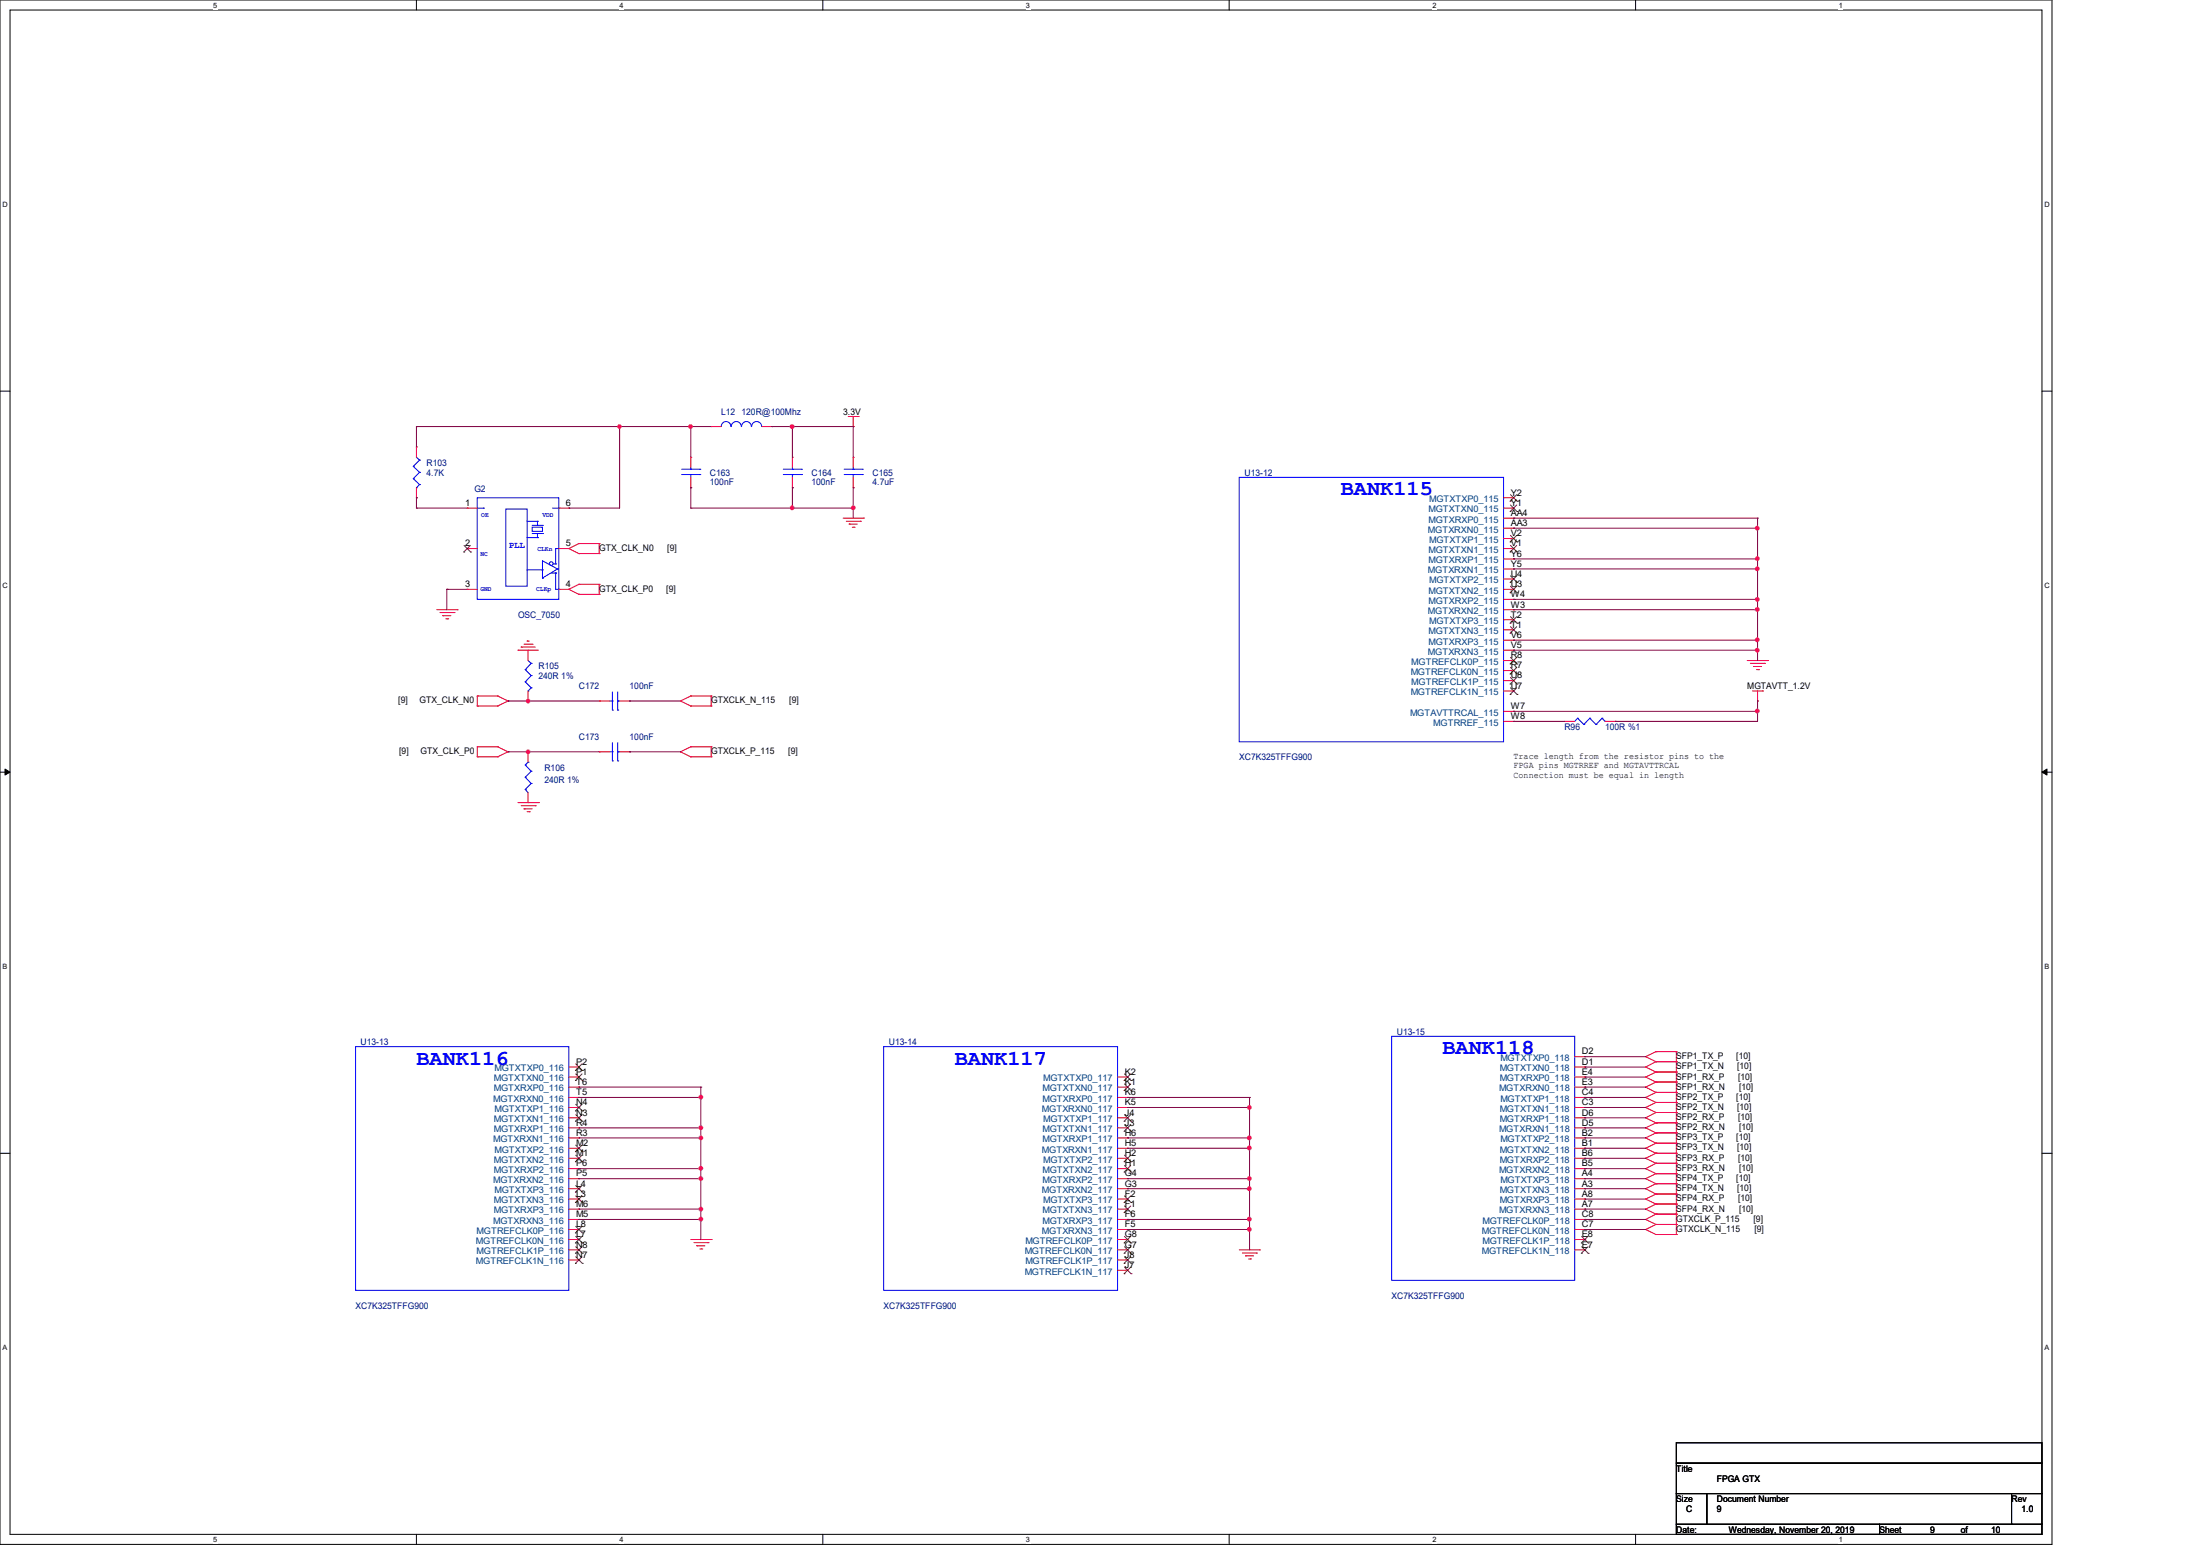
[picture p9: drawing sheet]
<svg xmlns="http://www.w3.org/2000/svg" width="297mm" height="210mm" viewBox="0 0 297 210" stroke-linecap="round" stroke-linejoin="round" font-family="sans-serif">
<path d="M0 0h277v208.4h-277zM1.4 1.4h274.3v205.7h-274.3z" fill="none" stroke="#000" stroke-width=".14"/>
<g fill="#fff">
<path d="M28.8 .1h.5v1.1h-.5z"/>
<path d="M28.8 207.2h.5v1.1h-.5z"/>
</g>
<path d="M56.2 0v1.4M56.2 207.1v1.3" fill="none" stroke="#000" stroke-width=".14"/>
<g fill="#fff">
<path d="M83.7 .1h.5v1.1h-.5z"/>
<path d="M83.7 207.2h.5v1.1h-.5z"/>
</g>
<path d="M111.1 0v1.4M111.1 207.1v1.3" fill="none" stroke="#000" stroke-width=".14"/>
<g fill="#fff">
<path d="M138.5 .1h.6v1.1h-.6z"/>
<path d="M138.5 207.2h.6v1.1h-.6z"/>
</g>
<path d="M165.9 0v1.4M165.9 207.1v1.3" fill="none" stroke="#000" stroke-width=".14"/>
<g fill="#fff">
<path d="M193.4 .1h.5v1.1h-.5z"/>
<path d="M193.4 207.2h.5v1.1h-.5z"/>
</g>
<path d="M220.8 0v1.4M220.8 207.1v1.3" fill="none" stroke="#000" stroke-width=".14"/>
<g fill="#fff">
<path d="M248.2 .1h.6v1.1h-.6z"/>
<path d="M248.2 207.2h.6v1.1h-.6z"/>
<path d="M.3 27.1h.8v1.1h-.8z"/>
<path d="M276 27.1h.7v1.1h-.7z"/>
<path d="M.3 78.5h.8v1.1h-.8z"/>
<path d="M276 78.5h.7v1.1h-.7z"/>
</g>
<path d="M0 52.8h1.4M275.7 52.8h1.3" fill="none" stroke="#000" stroke-width=".14"/>
<g fill="#fff">
<path d="M.3 129.9h.7v1.1h-.7z"/>
<path d="M276 129.9h.6v1.1h-.6z"/>
</g>
<path d="M0 104.2h1.4M275.7 104.2h1.3" fill="none" stroke="#000" stroke-width=".14"/>
<path d="M.7 103.8l.7 .4-.7 .4zM275.7 104.2l.7-.4v.8z" fill="#000" stroke="#000" stroke-width=".14"/>
<g fill="#fff">
<path d="M.3 181.4h.7v1.1h-.7z"/>
<path d="M276 181.4h.6v1.1h-.6z"/>
</g>
<path d="M0 155.7h1.4M275.7 155.7h1.3M226.3 194.7h49.4v2.8h-49.4zM226.3 197.5h49.4v4.1h-49.4zM226.3 201.6h4.1v4.1h-4.1zM226.3 205.7h27.4v1.4h-27.4zM230.4 201.6h41.2v4.1h-41.2zM253.7 205.7h22v1.4h-22zM271.6 201.6h4.1v4.1h-4.1z" fill="none" stroke="#000" stroke-width=".14"/>
<g fill="none" stroke="#f00" stroke-width=".14">
<path d="M96 57.6h.1M96 57.6h1.4M102.9 57.6h1.3M104.2 57.6h.1M114.5 56.2h1.4M115.2 57.6h.1M115.2 56.2v1.4M115.9 56.2h.1M56.2 60.3h.1M56.2 67.2h.1M56.2 60.3v1.4M56.2 65.8v1.4"/>
<path d="M63.1 68.6h.1M63.1 74h.1M63.1 79.5h.1M63.1 68.6h1.3M63.1 74h1.3M63.1 79.5h1.3M75.4 68.6h1.4M75.4 74h1.4M75.4 79.5h1.4M76.8 79.5h.1M76.8 74h.1M76.8 68.6h.1"/>
<path d="M76.8 79.5l1.3 .7M76.8 74l1.3 .7M78.1 78.9h.1M78.1 74.7h.1M78.1 73.4h.1M78.1 78.9l-1.3 .6M78.1 78.9h2.8M78.1 74.7h2.8M78.1 73.4l-1.3 .6M78.1 73.4h2.8M80.9 78.9h.1M80.9 73.4h.1"/>
<path d="M80.9 74.7h.1M80.9 73.4v1.3M80.9 78.9v1.3M93.3 61.7h.1M93.3 65.8h.1M93.3 61.7v1.4M93.3 64.4v1.4M107 61.7h.1M107 65.8h.1M107 61.7v1.4M107 64.4v1.4M113.8 69.9h2.8"/>
<path d="M114.3 70.4h1.9M114.6 70.7h.1M114.6 70.7h1.1M115.1 71.2h.2M115.2 61.7h.1M115.2 65.8h.1M115.2 61.7v1.4M115.2 64.4v1.4M115.3 71.2h.1M116.2 70.4h.1M116.6 69.9h.1M203 69.9h1.3"/>
<path d="M203 68.6h1.3M203 74h1.3M203 79.5h1.3M203 78.1h1.3M203 72.7h1.3M203 75.4h1.3M203 76.8h1.3M203 67.2h1.3M203 71.3h1.3M204.3 78.1h.1M204.3 79.5h.1M204.3 72.7h.1"/>
<path d="M204.3 75.4h.1M204.3 74h.1M204.3 76.8h.1M204.3 67.2h.1M204.3 69.9h.1M204.3 68.6h.1M204.3 71.3h.1M59 82.3h2.7M59.4 82.7h1.9M59.8 83.1h.1M59.8 83.1h1.1M60.2 83.5h.3"/>
<path d="M60.5 83.5h.1M61.3 82.7h.1M61.7 82.3h.1M64.4 95.3h.1M64.4 93.9h.1M64.4 95.3h2.8M64.4 93.9h2.8M64.4 93.9v1.4M67.2 93.9h.1M67.2 95.3h.1M67.2 93.9l1.4 .7M68.6 94.6h.1"/>
<path d="M68.6 94.6l-1.4 .7M69.9 87.8h.1M69.9 87.8h2.8M70.4 87.3h.1M70.4 87.3h1.9M70.7 87h1.1M71.2 86.5h.1M71.2 86.5h.3M71.3 87.8h.1M71.3 94.6h.1M71.3 87.8v1.4M71.3 93.3v1.3"/>
<path d="M71.8 87h.1M78.1 80.2h.1M78.1 80.2h2.8M80.9 80.2h.1M80.9 94.6h.1M80.9 94.6h1.4M83.7 94.6h1.3M85 94.6h.1M91.9 94.6h.1M91.9 94.6l1.4 .7M93.3 95.3h.1M93.3 93.9h.1"/>
<path d="M93.3 95.3h2.7M93.3 93.9l-1.4 .7M93.3 93.9h2.7M96 93.9h.1M96 95.3h.1M96 93.9v1.4M203 89.2h1.3M203 93.3h1.3M203 82.3h1.3M203 87.8h1.3M203 97.4h1.3M203 83.7h1.3"/>
<path d="M203 86.4h1.3M203 85h1.3M203 80.9h1.3M203 90.5h1.3M203 91.9h1.3M203 96h1.3M204.3 83.7h.1M204.3 86.4h.1M204.3 85h.1M204.3 87.8h.1M204.3 80.9h.1M204.3 89.2h.1"/>
<path d="M204.3 82.3h.1M204.3 90.5h.1M204.3 93.3h.1M204.3 91.9h.1M204.3 96h.1M204.3 97.4h.1M211.2 97.4h.1M211.2 97.4h1.4M216.7 97.4h1.4M218.1 97.4h.1M235.9 89.2h2.7M236.3 89.5h1.9"/>
<path d="M236.6 93.3h1.4M236.7 90h.1M236.7 90h1.1M237.2 90.4h.2M237.3 94.6h.1M237.3 93.3v1.3M237.4 90.4h.1M238 93.3h.1M238.2 89.5h.1M238.6 89.2h.1M64.4 102.2h.1M64.4 100.8h.1"/>
<path d="M64.4 102.2h2.8M64.4 100.8h2.8M64.4 100.8v1.4M67.2 100.8h.1M67.2 102.2h.1M67.2 100.8l1.4 .7M68.6 101.5h.1M68.6 101.5l-1.4 .7M69.9 108.3h2.8M70.4 108.8h1.9M70.7 109.2h.1M70.7 109.2h1.1"/>
<path d="M71.2 109.6h.3M71.3 108.3h.1M71.3 101.5h.1M71.3 101.5v1.4M71.3 107v1.3M71.5 109.6h.1M72.3 108.8h.1M72.7 108.3h.1M80.9 101.5h.1M80.9 101.5h1.4M83.7 101.5h1.3M85 101.5h.1"/>
<path d="M91.9 101.5h.1M91.9 101.5l1.4 .7M93.3 102.2h.1M93.3 100.8h.1M93.3 102.2h2.7M93.3 100.8l-1.4 .7M93.3 100.8h2.7M96 100.8h.1M96 102.2h.1M96 100.8v1.4M76.8 159.1h1.3M76.8 153.6h1.3"/>
<path d="M76.8 156.3h1.3M76.8 155h1.3M76.8 157.7h1.3M76.8 148.1h1.3M76.8 150.9h1.3M76.8 149.5h1.3M76.8 152.2h1.3M76.8 145.4h1.3M76.8 144h1.3M76.8 146.7h1.3M78.1 155h.1M78.1 157.7h.1"/>
<path d="M78.1 156.3h.1M78.1 159.1h.1M78.1 149.5h.1M78.1 152.2h.1M78.1 150.9h.1M78.1 153.6h.1M78.1 144h.1M78.1 146.7h.1M78.1 145.4h.1M78.1 148.1h.1M150.9 159.1h1.3M150.9 153.6h1.3"/>
<path d="M150.9 156.3h1.3M150.9 155h1.3M150.9 157.7h1.3M150.9 148.1h1.3M150.9 150.9h1.3M150.9 149.5h1.3M150.9 152.2h1.3M150.9 145.4h1.3M150.9 146.7h1.3M152.2 156.3h.1M152.2 159.1h.1M152.2 157.7h.1"/>
<path d="M152.2 150.9h.1M152.2 153.6h.1M152.2 152.2h.1M152.2 155h.1M152.2 145.4h.1M152.2 148.1h.1M152.2 146.7h.1M152.2 149.5h.1M212.6 159.1h1.4M212.6 153.6h1.4M212.6 156.3h1.4M212.6 155h1.4"/>
<path d="M212.6 157.7h1.4M212.6 148.1h1.4M212.6 150.9h1.4M212.6 149.5h1.4M212.6 152.2h1.4M212.6 142.6h1.4M212.6 145.4h1.4M212.6 144h1.4M212.6 146.7h1.4M214 159.1h.1M214 153.6h.1M214 156.3h.1"/>
<path d="M214 155h.1M214 157.7h.1M214 148.1h.1M214 150.9h.1M214 149.5h.1M214 152.2h.1M214 142.6h.1M214 145.4h.1M214 144h.1M214 146.7h.1M222.2 142.6h.1M222.2 144h.1"/>
<path d="M222.2 145.4h.1M222.2 146.7h.1M222.2 148.1h.1M222.2 149.5h.1M222.2 150.9h.1M222.2 152.2h.1M222.2 153.6h.1M222.2 155h.1M222.2 156.3h.1M222.2 157.7h.1M222.2 159.1h.1M222.2 142.6l1.4 .7"/>
<path d="M222.2 144l1.4 .7M222.2 145.4l1.4 .6M222.2 146.7l1.4 .7M222.2 148.1l1.4 .7M222.2 149.5l1.4 .7M222.2 150.9l1.4 .7M222.2 152.2l1.4 .7M222.2 153.6l1.4 .7M222.2 155l1.4 .7M222.2 156.3l1.4 .7M222.2 157.7l1.4 .7M222.2 159.1l1.4 .7"/>
<path d="M223.6 143.3h.1M223.6 141.9h.1M223.6 144.7h.1M223.6 146h.1M223.6 147.4h.1M223.6 148.8h.1M223.6 150.2h.1M223.6 151.6h.1M223.6 152.9h.1M223.6 154.3h.1M223.6 155.7h.1M223.6 157h.1"/>
<path d="M223.6 158.4h.1M223.6 159.8h.1M223.6 143.3h2.7M223.6 141.9l-1.4 .7M223.6 141.9h2.7M223.6 144.7h2.7M223.6 143.3l-1.4 .7M223.6 146h2.7M223.6 144.7l-1.4 .7M223.6 147.4h2.7M223.6 146l-1.4 .7M223.6 148.8h2.7"/>
<path d="M223.6 147.4l-1.4 .7M223.6 150.2h2.7M223.6 148.8l-1.4 .7M223.6 151.6h2.7M223.6 150.2l-1.4 .7M223.6 152.9h2.7M223.6 151.6l-1.4 .6M223.6 154.3h2.7M223.6 152.9l-1.4 .7M223.6 155.7h2.7M223.6 154.3l-1.4 .7M223.6 157h2.7"/>
<path d="M223.6 155.7l-1.4 .6M223.6 158.4h2.7M223.6 157l-1.4 .7M223.6 159.8h2.7M223.6 158.4l-1.4 .7M223.6 159.8l-1.4 .6M226.3 141.9h.1M226.3 143.3h.1M226.3 144.7h.1M226.3 146h.1M226.3 147.4h.1M226.3 148.8h.1"/>
<path d="M226.3 150.2h.1M226.3 151.6h.1M226.3 152.9h.1M226.3 154.3h.1M226.3 155.7h.1M226.3 157h.1M226.3 158.4h.1M226.3 159.8h.1M226.3 141.9v24.7M76.8 167.3h1.3M76.8 168.7h1.3M76.8 161.8h1.3"/>
<path d="M76.8 160.4h1.3M76.8 163.2h1.3M76.8 164.6h1.3M76.8 165.9h1.3M76.8 170.1h1.3M78.1 160.4h.1M78.1 163.2h.1M78.1 161.8h.1M78.1 164.6h.1M78.1 165.9h.1M78.1 167.3h.1M78.1 170.1h.1"/>
<path d="M78.1 168.7h.1M93.3 167.3h2.7M93.7 167.7h1.9M94.1 168.1h.1M94.1 168.1h1.1M94.5 168.6h.2M94.7 168.6h.1M95.6 167.7h.1M96 167.3h.1M150.9 167.3h1.3M150.9 168.7h1.3M150.9 161.8h1.3"/>
<path d="M150.9 160.4h1.3M150.9 163.2h1.3M150.9 164.6h1.3M150.9 165.9h1.3M150.9 171.4h1.3M150.9 170.1h1.3M152.2 161.8h.1M152.2 164.6h.1M152.2 163.2h.1M152.2 165.9h.1M152.2 167.3h.1M152.2 160.4h.1"/>
<path d="M152.2 168.7h.1M152.2 171.4h.1M152.2 170.1h.1M167.3 168.7h2.8M167.7 169.1h1.9M168.1 169.5h.1M168.1 169.5h1.1M168.6 169.9h.2M168.8 169.9h.1M169.6 169.1h.1M170.1 168.7h.1M212.6 167.3h1.4"/>
<path d="M212.6 168.7h1.4M212.6 161.8h1.4M212.6 160.4h1.4M212.6 163.2h1.4M212.6 164.6h1.4M212.6 165.9h1.4M214 161.8h.1M214 160.4h.1M214 163.2h.1M214 164.6h.1M214 165.9h.1M214 168.7h.1"/>
<path d="M214 167.3h.1M222.2 164.6h.1M222.2 165.9h.1M222.2 160.4h.1M222.2 161.8h.1M222.2 163.2h.1M222.2 164.6l1.4 .7M222.2 165.9l1.4 .7M222.2 160.4l1.4 .8M222.2 161.8l1.4 .7M222.2 163.2l1.4 .7M223.6 165.3h.1"/>
<path d="M223.6 163.9h.1M223.6 166.6h.1M223.6 161.2h.1M223.6 162.5h.1M223.6 165.3h2.7M223.6 163.9l-1.4 .7M223.6 163.9h2.7M223.6 166.6h2.7M223.6 165.3l-1.4 .6M223.6 161.2h2.7M223.6 162.5h2.7M223.6 161.2l-1.4 .6"/>
<path d="M223.6 162.5l-1.4 .7M226.3 163.9h.1M226.3 165.3h.1M226.3 166.6h.1M226.3 161.2h.1M226.3 162.5h.1"/>
</g>
<g fill="none" stroke="#00f" stroke-width=".14">
<path d="M97.4 57.6a.66 .66 0 0 1 .6-.7 .66 .66 0 0 1 .7 .7M98.7 57.6a.68 .68 0 0 1 .7-.7 .68 .68 0 0 1 .7 .7M100.1 57.6a.66 .66 0 0 1 .7-.7 .66 .66 0 0 1 .6 .7M101.5 57.6a.68 .68 0 0 1 .7-.7 .68 .68 0 0 1 .6 .7M55.8 62.9h.1M55.8 64.6h.1M55.8 62.9l.8 .9M55.8 64.6l.8 .8M56.2 65.8h.1M56.2 61.7l.4 .4M56.6 62.1h.1M56.6 63.8h.1"/>
<path d="M56.6 65.4h.1M56.6 62.1l-.8 .8M56.6 63.8l-.8 .8M56.6 65.4l-.4 .4M64.4 67.2h11v13.7h-11zM64.4 68.6h.9M65.3 68.6h.1M68.3 68.7h2.9v10.4h-2.9zM71.2 70.4h1.4M71.2 72.6h1.4M71.2 76.9h2M71.8 71.2h1.4v.5h-1.4z"/>
<path d="M71.8 70.9h1.4M71.8 72h1.4M72.6 70.4h.1M72.6 70.9h.1M72.6 72.6h.1M72.6 70.4v.5M72.6 72v.6M73.2 78h.1M73.2 70.9h.1M73.2 72h.1M73.2 76.9h.1M74.5 77.3h.5"/>
<path d="M74.6 68.6h.8M74.7 76.1h.3M75 76.1h.1M75 74h.1M75 77.3h.1M75 74v2.1M75 77.3v2.2h.4M75 74h.4M75.3 76.8h.1M75.3 76.8l-2.1-1.1v2.3M75.3 76.8l-2.1 1.2M75.4 74h.1"/>
<path d="M75.4 79.5h.1M75.4 68.6h.1M92 64.1h2.5M92 63.3h2.5M93.3 63.3h.1M93.3 64.1h.1M93.3 63.1v.2M93.3 64.1v.3M94.5 64.1h.1M94.5 63.3h.1M105.7 64.1h2.5M105.7 63.3h2.5"/>
<path d="M107 63.3h.1M107 64.1h.1M107 63.1v.2M107 64.1v.3M108.2 64.1h.1M108.2 63.3h.1M114 64.1h2.4M114 63.3h2.4M115.2 63.3h.1M115.2 64.1h.1M115.2 63.1v.2M115.2 64.1v.3"/>
<path d="M116.4 64.1h.1M116.4 63.3h.1M167.3 64.4h35.7v35.7h-35.7zM70.9 90.4h.1M70.9 92h.1M70.9 90.4l.8 .8M70.9 92l.8 .8M71.3 93.3h.1M71.3 89.2l.4 .3M71.7 89.5h.1M71.7 91.2h.1M71.7 92.8h.1"/>
<path d="M71.7 89.5l-.8 .9M71.7 91.2l-.8 .8M71.7 92.8l-.4 .5M82.3 94.6h.4M82.7 95.8h.1M82.7 94.6h.1M82.7 93.4v2.4M83.4 94.6h.1M83.4 95.8h.1M83.4 94.6h.3M83.4 93.4v2.4M213 96.9h.1"/>
<path d="M213 96.9l-.4 .5M213 96.9l.8 .9M213.8 97.8h.1M214.6 96.9h.1M214.6 96.9l-.8 .9M214.6 96.9l.9 .9M215.5 97.8h.1M216.3 96.9h.1M216.3 96.9l-.8 .9M216.3 96.9l.4 .5M216.7 97.4h.1M70.9 106.6h.1"/>
<path d="M70.9 104.9h.1M70.9 103.3h.1M70.9 106.6l.4 .4M70.9 104.9l.8 .8M70.9 103.3l.8 .8M71.3 102.9h.1M71.3 102.9l-.4 .4M71.7 105.7h.1M71.7 104.1h.1M71.7 105.7l-.8 .9M71.7 104.1l-.8 .8M82.3 101.5h.4"/>
<path d="M82.7 102.7h.1M82.7 101.5h.1M82.7 100.2v2.5M83.4 101.5h.1M83.4 102.7h.1M83.4 100.2v2.5M83.4 101.5h.3M187.9 139.9h24.7v32.9h-24.7zM48 141.3h28.8v32.9h-28.8zM119.3 141.3h31.6v32.9h-31.6z"/>
<circle cx="74.4" cy="76.1" r=".25"/>
</g>
<g fill="none" stroke="#804000" stroke-width=".14">
<path d="M62.6 74.5h.1M62.7 73.6l.8 .9M63.5 73.6l-.9 .9M63.5 74.5h.1M203.9 78.6h.1M203.9 73.2h.1M203.9 74.5h.1M203.9 67.6h.1M203.9 69h.1M203.9 77.7l.9 .9M203.9 79.1l.9 .9M203.9 72.3l.9 .9"/>
<path d="M203.9 73.6l.9 .9M203.9 66.8l.9 .8M203.9 68.2l.9 .8M204.8 77.7l-.9 .9M204.8 79.1l-.9 .9M204.8 72.3l-.9 .9M204.8 73.6l-.9 .9M204.8 66.8l-.9 .8M204.8 68.2l-.9 .8M204.8 78.6h.1M204.8 73.2h.1M204.8 74.5h.1"/>
<path d="M204.8 67.6h.1M204.8 69h.1M203.9 84.1h.1M203.9 85.5h.1M203.9 80h.1M203.9 89.6h.1M203.9 91h.1M203.9 93.7h.1M203.9 92.3h.1M203.9 83.2l.9 .9M203.9 84.6l.9 .9M203.9 88.7l.9 .9"/>
<path d="M203.9 90.1l.9 .9M203.9 92.8l.9 .9M203.9 91.4l.9 .9M204.8 92.8l-.9 .9M204.8 83.2l-.9 .9M204.8 84.6l-.9 .9M204.8 88.7l-.9 .9M204.8 90.1l-.9 .9M204.8 91.4l-.9 .9M204.8 84.1h.1M204.8 85.5h.1M204.8 80h.1"/>
<path d="M204.8 89.6h.1M204.8 91h.1M204.8 93.7h.1M204.8 92.3h.1M77.7 155.4h.1M77.7 156.8h.1M77.7 149.9h.1M77.7 151.3h.1M77.7 144.5h.1M77.7 145.8h.1M77.7 154.6l.9 .8M77.7 155.9l.9 .9"/>
<path d="M77.7 149.1l.9 .8M77.7 150.5l.9 .8M77.7 143.6l.9 .9M77.7 144.9l.9 .9M78.6 154.6l-.9 .8M78.6 155.9l-.9 .9M78.6 149.1l-.9 .8M78.6 150.5l-.9 .8M78.6 143.6l-.9 .9M78.6 144.9l-.9 .9M78.6 155.4h.1M78.6 156.8h.1"/>
<path d="M78.6 149.9h.1M78.6 151.3h.1M78.6 144.5h.1M78.6 145.8h.1M151.8 156.8h.1M151.8 158.2h.1M151.8 151.3h.1M151.8 152.7h.1M151.8 145.8h.1M151.8 147.2h.1M151.8 155.9l.9 .9M151.8 157.3l.9 .9"/>
<path d="M151.8 150.5l.9 .8M151.8 151.8l.9 .9M151.8 144.9l.9 .9M151.8 146.3l.9 .9M152.7 155.9l-.9 .9M152.7 157.3l-.9 .9M152.7 150.5l-.9 .8M152.7 151.8l-.9 .9M152.7 144.9l-.9 .9M152.7 146.3l-.9 .9M152.7 156.8h.1M152.7 158.2h.1"/>
<path d="M152.7 151.3h.1M152.7 152.7h.1M152.7 145.8h.1M152.7 147.2h.1M77.7 160.9h.1M77.7 162.3h.1M77.7 166.4h.1M77.7 167.8h.1M77.7 170.5h.1M77.7 169.2h.1M77.7 160l.9 .9M77.7 161.4l.9 .9"/>
<path d="M77.7 165.5l.9 .9M77.7 166.9l.9 .9M77.7 169.6l.9 .9M77.7 168.3l.9 .9M78.6 160l-.9 .9M78.6 161.4l-.9 .9M78.6 165.5l-.9 .9M78.6 166.9l-.9 .9M78.6 169.6l-.9 .9M78.6 168.3l-.9 .9M78.6 160.9h.1M78.6 162.3h.1"/>
<path d="M78.6 166.4h.1M78.6 167.8h.1M78.6 170.5h.1M78.6 169.2h.1M151.8 162.3h.1M151.8 163.7h.1M151.8 167.8h.1M151.8 169.2h.1M151.8 171.9h.1M151.8 170.5h.1M151.8 161.4l.9 .9M151.8 162.8l.9 .9"/>
<path d="M151.8 166.9l.9 .9M151.8 168.3l.9 .9M151.8 171l.9 .9M151.8 169.6l.9 .9M152.7 161.4l-.9 .9M152.7 162.8l-.9 .9M152.7 166.9l-.9 .9M152.7 168.3l-.9 .9M152.7 171l-.9 .9M152.7 169.6l-.9 .9M152.7 162.3h.1M152.7 163.7h.1"/>
<path d="M152.7 167.8h.1M152.7 169.2h.1M152.7 171.9h.1M152.7 170.5h.1M213.5 169.2h.1M213.5 167.8h.1M213.5 168.3l.9 .9M213.5 166.9l.9 .9M214.4 168.3l-.9 .9M214.4 166.9l-.9 .9M214.4 169.2h.1M214.4 167.8h.1"/>
</g>
<g fill="none" stroke="#800040" stroke-width=".14">
<path d="M56.2 57.6h.1M56.2 57.6v2.7M56.2 57.6h39.8M83.7 57.6h.1M83.7 57.6v11h-6.9M93.3 57.6h.1M93.3 57.6v4.1M104.2 57.6h.1M104.2 57.6h11M107 57.6h.1M107 57.6v4.1M115.2 57.6h.1"/>
<path d="M115.2 57.6v4.1M56.2 67.2h.1M56.2 68.6h.1M56.2 67.2v1.4M56.2 68.6h6.9M60.3 79.5h.1M60.3 79.5v2.8M60.3 79.5h2.8M76.8 68.6h.1M93.3 65.8h.1M93.3 68.6h.1M93.3 65.8v2.8"/>
<path d="M93.3 68.6h21.9M107 65.8h.1M107 68.6h.1M107 65.8v2.8M115.2 65.8h.1M115.2 68.6h.1M115.2 65.8v4.1M204.3 69.9h.1M204.3 71.3h.1M204.3 75.4h.1M204.3 76.8h.1M204.3 69.9h33"/>
<path d="M204.3 71.3h33M204.3 75.4h33M204.3 76.8h33M237.3 69.9h.1M237.3 71.3h.1M237.3 75.4h.1M237.3 76.8h.1M237.3 69.9v19.3M68.6 94.6h.1M68.6 94.6h12.3M71.3 94.6h.1M85 94.6h.1"/>
<path d="M85 94.6h6.9M204.3 96h.1M204.3 97.4h.1M204.3 80.9h.1M204.3 82.3h.1M204.3 86.4h.1M204.3 87.8h.1M204.3 96h33M204.3 97.4h6.9M204.3 80.9h33M204.3 82.3h33M204.3 86.4h33"/>
<path d="M204.3 87.8h33M218.1 97.4h.1M237.3 94.6h.1M237.3 96h.1M237.3 80.9h.1M237.3 82.3h.1M237.3 86.4h.1M237.3 87.8h.1M237.3 94.6v2.8h-19.2M68.6 101.5h.1M68.6 101.5h12.3M71.3 101.5h.1"/>
<path d="M85 101.5h.1M85 101.5h6.9M78.1 159.1h.1M78.1 157.7h.1M78.1 153.6h.1M78.1 152.2h.1M78.1 148.1h.1M78.1 146.7h.1M78.1 148.1h16.5M78.1 153.6h16.5M78.1 159.1h16.5M78.1 157.7h16.5"/>
<path d="M78.1 152.2h16.5M78.1 146.7h16.5M94.6 146.7h.1M94.6 148.1h.1M94.6 152.2h.1M94.6 153.6h.1M94.6 157.7h.1M94.6 159.1h.1M94.6 146.7v20.6M152.2 148.1h.1M152.2 149.5h.1M152.2 153.6h.1"/>
<path d="M152.2 155h.1M152.2 159.1h.1M152.2 148.1h16.5M152.2 149.5h16.5M152.2 153.6h16.5M152.2 155h16.5M152.2 159.1h16.5M168.7 148.1h.1M168.7 149.5h.1M168.7 153.6h.1M168.7 155h.1M168.7 159.1h.1"/>
<path d="M168.7 148.1v20.6M214 142.6h.1M214 144h.1M214 145.4h.1M214 146.7h.1M214 148.1h.1M214 149.5h.1M214 150.9h.1M214 152.2h.1M214 153.6h.1M214 155h.1M214 156.3h.1"/>
<path d="M214 157.7h.1M214 159.1h.1M214 148.1h8.2M214 149.5h8.2M214 153.6h8.2M214 155h8.2M214 159.1h8.2M214 157.7h8.2M214 152.2h8.2M214 146.7h8.2M214 142.6h8.2M214 144h8.2"/>
<path d="M214 145.4h8.2M214 150.9h8.2M214 156.3h8.2M78.1 164.6h.1M78.1 163.2h.1M78.1 164.6h16.5M78.1 163.2h16.5M94.6 163.2h.1M94.6 164.6h.1M152.2 160.4h.1M152.2 164.6h.1M152.2 165.9h.1"/>
<path d="M152.2 160.4h16.5M152.2 164.6h16.5M152.2 165.9h16.5M168.7 160.4h.1M168.7 164.6h.1M168.7 165.9h.1M214 164.6h.1M214 165.9h.1M214 160.4h.1M214 161.8h.1M214 163.2h.1M214 160.4h8.2"/>
<path d="M214 164.6h8.2M214 165.9h8.2M214 163.2h8.2M214 161.8h8.2"/>
</g>
<g fill="#f0f" stroke="#f0f" stroke-width=".14">
<circle cx="168.7" cy="149.5" r=".25"/>
<circle cx="168.7" cy="153.6" r=".25"/>
<circle cx="168.7" cy="160.4" r=".25"/>
<circle cx="168.7" cy="164.5" r=".25"/>
<circle cx="168.7" cy="165.9" r=".25"/>
<circle cx="94.6" cy="164.5" r=".25"/>
<circle cx="94.6" cy="163.2" r=".25"/>
<circle cx="94.6" cy="159.1" r=".25"/>
<circle cx="94.6" cy="152.2" r=".25"/>
<circle cx="94.6" cy="148.1" r=".25"/>
<circle cx="94.6" cy="157.7" r=".25"/>
<circle cx="94.6" cy="153.6" r=".25"/>
<circle cx="168.7" cy="159.1" r=".25"/>
<circle cx="168.7" cy="154.9" r=".25"/>
<circle cx="237.2" cy="96" r=".25"/>
<circle cx="237.2" cy="80.9" r=".25"/>
<circle cx="237.2" cy="82.3" r=".25"/>
<circle cx="83.6" cy="57.6" r=".24"/>
<circle cx="93.2" cy="57.6" r=".25"/>
<circle cx="106.9" cy="57.6" r=".25"/>
<circle cx="115.2" cy="68.5" r=".25"/>
<circle cx="106.9" cy="68.5" r=".25"/>
<circle cx="237.2" cy="86.4" r=".25"/>
<circle cx="237.2" cy="87.8" r=".25"/>
<circle cx="71.3" cy="94.6" r=".25"/>
<circle cx="71.3" cy="101.5" r=".25"/>
<circle cx="237.2" cy="71.3" r=".25"/>
<circle cx="237.2" cy="75.4" r=".25"/>
<circle cx="237.2" cy="76.8" r=".25"/>
</g>
<g font-size="2.9" fill="#00f">
<text x="181" y="66.8">BANK115</text>
<text x="56.2" y="143.7">BANK116</text>
<text x="128.9" y="143.7">BANK117</text>
<text x="194.7" y="142.3">BANK118</text>
</g>
<g font-size="1.2" fill="#000080">
<text x="97.4" y="56">L12 120R@100Mhz</text>
<text x="57.6" y="62.9">R103</text>
<text x="57.6" y="64.2">4.7K</text>
<text x="95.8" y="64.2">C163</text>
<text x="95.8" y="65.4">100nF</text>
<text x="109.6" y="64.2">C164</text>
<text x="109.6" y="65.4">100nF</text>
<text x="117.8" y="64.2">C165</text>
<text x="117.8" y="65.4">4.7uF</text>
<text x="168" y="64.2">U13-12</text>
<text x="64" y="66.4">G2</text>
<text x="69.9" y="83.4">OSC_7050</text>
<text x="72.7" y="90.3">R105</text>
<text x="72.7" y="91.7">240R 1%</text>
<text x="78.1" y="93">C172</text>
<text x="85" y="93">100nF</text>
<text x="78.1" y="99.9">C173</text>
<text x="85" y="99.9">100nF</text>
<text x="211.2" y="98.5">R96</text>
<text x="216.7" y="98.5">100R %1</text>
<text x="73.5" y="104">R106</text>
<text x="73.5" y="105.6">240R 1%</text>
<text x="167.3" y="102.6">XC7K325TFFG900</text>
<text x="48.7" y="141">U13-13</text>
<text x="120" y="141">U13-14</text>
<text x="188.6" y="139.7">U13-15</text>
<text x="48" y="176.7">XC7K325TFFG900</text>
<text x="119.3" y="176.7">XC7K325TFFG900</text>
<text x="187.9" y="175.3">XC7K325TFFG900</text>
</g>
<g font-size="1.2">
<text x="113.8" y="56">3.3V</text>
<text x="62.8" y="68.3">1</text>
<text x="76.4" y="68.3">6</text>
<text x="204" y="66.9">Y2</text>
<text x="204" y="69.6">AA4</text>
<text x="204" y="68.3">Y1</text>
<text x="204" y="71">AA3</text>
<text x="62.8" y="73.7">2</text>
<text x="76.4" y="73.7">5</text>
<text x="80.9" y="74.4">GTX_CLK_N0</text>
<text x="90.1" y="74.4">[9]</text>
<text x="204" y="77.9">U4</text>
<text x="204" y="72.4">V2</text>
<text x="204" y="75.1">Y6</text>
<text x="204" y="73.7">V1</text>
<text x="204" y="76.5">Y5</text>
<text x="62.8" y="79.2">3</text>
<text x="76.4" y="79.2">4</text>
<text x="80.9" y="79.8">GTX_CLK_P0</text>
<text x="90" y="79.8">[9]</text>
<text x="204" y="83.4">T2</text>
<text x="204" y="80.6">W4</text>
<text x="204" y="79.2">U3</text>
<text x="204" y="82">W3</text>
<text x="204" y="86.1">V6</text>
<text x="204" y="84.7">T1</text>
<text x="204" y="87.5">V5</text>
<text x="204" y="88.9">R8</text>
<text x="53.8" y="95">[9]</text>
<text x="56.6" y="95">GTX_CLK_N0</text>
<text x="96" y="95">GTXCLK_N_115</text>
<text x="106.6" y="95">[9]</text>
<text x="204" y="90.2">R7</text>
<text x="204" y="93">U7</text>
<text x="204" y="91.6">U8</text>
<text x="204" y="95.7">W7</text>
<text x="235.9" y="93">MGTAVTT_1.2V</text>
<text x="53.9" y="101.8">[9]</text>
<text x="56.8" y="101.8">GTX_CLK_P0</text>
<text x="96" y="101.8">GTXCLK_P_115</text>
<text x="106.4" y="101.8">[9]</text>
<text x="204" y="97.1">W8</text>
<text x="204.3" y="102.5">Trace length from the resistor pins to the</text>
<text x="204.3" y="103.7">FPGA pins MGTRREF and MGTAVTTRCAL</text>
<text x="204.3" y="104.9">Connection must be equal in length</text>
<text x="77.8" y="143.7">P2</text>
<text x="213.6" y="142.3">D2</text>
<text x="213.6" y="143.7">D1</text>
<text x="226.3" y="143">SFP1_TX_P</text>
<text x="234.4" y="143">[10]</text>
<text x="77.8" y="149.2">N4</text>
<text x="77.8" y="146.4">T6</text>
<text x="77.8" y="145.1">P1</text>
<text x="77.8" y="147.8">T5</text>
<text x="151.8" y="145.1">K2</text>
<text x="151.8" y="147.8">K6</text>
<text x="151.8" y="146.4">K1</text>
<text x="151.8" y="149.2">K5</text>
<text x="213.6" y="147.8">C4</text>
<text x="213.6" y="149.2">C3</text>
<text x="213.6" y="145.1">E4</text>
<text x="213.6" y="146.4">E3</text>
<text x="226.3" y="144.3">SFP1_TX_N</text>
<text x="226.3" y="145.7">SFP1_RX_P</text>
<text x="226.3" y="147.1">SFP1_RX_N</text>
<text x="226.3" y="148.4">SFP2_TX_P</text>
<text x="226.3" y="149.8">SFP2_TX_N</text>
<text x="234.4" y="148.4">[10]</text>
<text x="234.5" y="144.3">[10]</text>
<text x="234.5" y="149.8">[10]</text>
<text x="234.7" y="145.7">[10]</text>
<text x="234.8" y="147.1">[10]</text>
<text x="77.8" y="154.7">M2</text>
<text x="77.8" y="151.9">R4</text>
<text x="77.8" y="150.6">N3</text>
<text x="77.8" y="153.3">R3</text>
<text x="151.8" y="150.6">J4</text>
<text x="151.8" y="153.3">H6</text>
<text x="151.8" y="151.9">J3</text>
<text x="151.8" y="154.7">H5</text>
<text x="213.6" y="153.3">B2</text>
<text x="213.6" y="154.7">B1</text>
<text x="213.6" y="150.6">D6</text>
<text x="213.6" y="151.9">D5</text>
<text x="226.3" y="151.2">SFP2_RX_P</text>
<text x="226.3" y="152.6">SFP2_RX_N</text>
<text x="226.3" y="153.9">SFP3_TX_P</text>
<text x="226.3" y="155.3">SFP3_TX_N</text>
<text x="234.4" y="153.9">[10]</text>
<text x="234.5" y="155.3">[10]</text>
<text x="234.7" y="151.2">[10]</text>
<text x="234.8" y="152.6">[10]</text>
<text x="77.8" y="160.1">L4</text>
<text x="77.8" y="161.5">L3</text>
<text x="77.8" y="157.4">P6</text>
<text x="77.8" y="156">M1</text>
<text x="77.8" y="158.8">P5</text>
<text x="151.8" y="161.5">F2</text>
<text x="151.8" y="156">H2</text>
<text x="151.8" y="158.8">G4</text>
<text x="151.8" y="157.4">H1</text>
<text x="151.8" y="160.1">G3</text>
<text x="213.6" y="158.8">A4</text>
<text x="213.6" y="161.5">A8</text>
<text x="213.6" y="160.1">A3</text>
<text x="213.6" y="156">B6</text>
<text x="213.6" y="157.4">B5</text>
<text x="226.3" y="156.7">SFP3_RX_P</text>
<text x="226.3" y="158">SFP3_RX_N</text>
<text x="226.3" y="159.4">SFP4_TX_P</text>
<text x="226.3" y="160.8">SFP4_TX_N</text>
<text x="234.4" y="159.4">[10]</text>
<text x="234.5" y="160.8">[10]</text>
<text x="234.7" y="156.7">[10]</text>
<text x="234.8" y="158">[10]</text>
<text x="77.8" y="162.9">M6</text>
<text x="77.8" y="164.3">M5</text>
<text x="77.8" y="165.6">L8</text>
<text x="77.8" y="167">L7</text>
<text x="151.8" y="164.3">F6</text>
<text x="151.8" y="162.9">F1</text>
<text x="151.8" y="165.6">F5</text>
<text x="151.8" y="167">G8</text>
<text x="213.6" y="162.9">A7</text>
<text x="213.6" y="164.3">C8</text>
<text x="213.6" y="165.6">C7</text>
<text x="213.6" y="167">E8</text>
<text x="226.3" y="164.9">GTXCLK_P_115</text>
<text x="226.3" y="166.3">GTXCLK_N_115</text>
<text x="226.3" y="162.1">SFP4_RX_P</text>
<text x="226.3" y="163.5">SFP4_RX_N</text>
<text x="234.7" y="162.1">[10]</text>
<text x="234.8" y="163.5">[10]</text>
<text x="236.7" y="164.9">[9]</text>
<text x="236.8" y="166.3">[9]</text>
<text x="77.8" y="169.8">N7</text>
<text x="77.8" y="168.4">N8</text>
<text x="151.8" y="168.4">G7</text>
<text x="151.8" y="171.2">J7</text>
<text x="151.8" y="169.8">J8</text>
<text x="213.6" y="168.4">E7</text>
<text x="226.3" y="198.6">Title</text>
<text x="226.3" y="202.7">Size</text>
<text x="231.8" y="200">FPGA GTX</text>
<text x="231.8" y="202.7">Document Number</text>
<text x="271.6" y="202.7">Rev</text>
<text x="226.3" y="206.9">Date:</text>
<text x="227.7" y="204.1">C</text>
<text x="231.8" y="204.1">9</text>
<text x="233.4" y="206.9">Wednesday, November 20, 2019</text>
<text x="253.7" y="206.9">Sheet</text>
<text x="260.6" y="206.9">9</text>
<text x="264.7" y="206.9">of</text>
<text x="268.8" y="206.9">10</text>
<text x="272.9" y="204.1">1.0</text>
</g>
<g font-size="1.2" fill="#004080">
<text x="192.8" y="71.9">MGTXRXN0_115</text>
<text x="192.9" y="70.5">MGTXRXP0_115</text>
<text x="192.9" y="69.2">MGTXTXN0_115</text>
<text x="192.9" y="67.8">MGTXTXP0_115</text>
<text x="192.8" y="77.4">MGTXRXN1_115</text>
<text x="192.9" y="76">MGTXRXP1_115</text>
<text x="192.9" y="74.6">MGTXTXN1_115</text>
<text x="192.9" y="73.3">MGTXTXP1_115</text>
<text x="192.8" y="82.9">MGTXRXN2_115</text>
<text x="192.9" y="81.5">MGTXRXP2_115</text>
<text x="192.9" y="80.1">MGTXTXN2_115</text>
<text x="192.9" y="78.7">MGTXTXP2_115</text>
<text x="190.5" y="89.7">MGTREFCLK0P_115</text>
<text x="192.8" y="88.3">MGTXRXN3_115</text>
<text x="192.9" y="87">MGTXRXP3_115</text>
<text x="192.9" y="85.6">MGTXTXN3_115</text>
<text x="192.9" y="84.2">MGTXTXP3_115</text>
<text x="190.5" y="91.1">MGTREFCLK0N_115</text>
<text x="190.5" y="93.9">MGTREFCLK1N_115</text>
<text x="190.5" y="92.5">MGTREFCLK1P_115</text>
<text x="190.4" y="96.6">MGTAVTTRCAL_115</text>
<text x="193.5" y="98">MGTRREF_115</text>
<text x="202.6" y="143.2">MGTXTXP0_118</text>
<text x="66.6" y="148.7">MGTXRXN0_116</text>
<text x="66.7" y="147.3">MGTXRXP0_116</text>
<text x="66.7" y="146">MGTXTXN0_116</text>
<text x="66.8" y="144.6">MGTXTXP0_116</text>
<text x="140.8" y="148.7">MGTXRXP0_117</text>
<text x="140.8" y="147.3">MGTXTXN0_117</text>
<text x="140.8" y="146">MGTXTXP0_117</text>
<text x="202.4" y="147.3">MGTXRXN0_118</text>
<text x="202.5" y="146">MGTXRXP0_118</text>
<text x="202.5" y="144.6">MGTXTXN0_118</text>
<text x="202.6" y="148.7">MGTXTXP1_118</text>
<text x="66.6" y="154.2">MGTXRXN1_116</text>
<text x="66.7" y="152.8">MGTXRXP1_116</text>
<text x="66.7" y="151.5">MGTXTXN1_116</text>
<text x="66.8" y="155.6">MGTXTXP2_116</text>
<text x="66.8" y="150.1">MGTXTXP1_116</text>
<text x="140.7" y="155.6">MGTXRXN1_117</text>
<text x="140.7" y="150.1">MGTXRXN0_117</text>
<text x="140.8" y="154.2">MGTXRXP1_117</text>
<text x="140.8" y="152.8">MGTXTXN1_117</text>
<text x="140.8" y="151.5">MGTXTXP1_117</text>
<text x="202.4" y="152.8">MGTXRXN1_118</text>
<text x="202.5" y="155.6">MGTXTXN2_118</text>
<text x="202.5" y="151.5">MGTXRXP1_118</text>
<text x="202.5" y="150.1">MGTXTXN1_118</text>
<text x="202.6" y="154.2">MGTXTXP2_118</text>
<text x="66.6" y="159.7">MGTXRXN2_116</text>
<text x="66.7" y="158.3">MGTXRXP2_116</text>
<text x="66.7" y="156.9">MGTXTXN2_116</text>
<text x="66.8" y="161">MGTXTXP3_116</text>
<text x="140.7" y="161">MGTXRXN2_117</text>
<text x="140.8" y="159.7">MGTXRXP2_117</text>
<text x="140.8" y="158.3">MGTXTXN2_117</text>
<text x="140.8" y="156.9">MGTXTXP2_117</text>
<text x="202.4" y="158.3">MGTXRXN2_118</text>
<text x="202.5" y="161">MGTXTXN3_118</text>
<text x="202.5" y="156.9">MGTXRXP2_118</text>
<text x="202.6" y="159.7">MGTXTXP3_118</text>
<text x="64.3" y="167.9">MGTREFCLK0N_116</text>
<text x="64.3" y="166.5">MGTREFCLK0P_116</text>
<text x="66.6" y="165.2">MGTXRXN3_116</text>
<text x="66.7" y="163.8">MGTXRXP3_116</text>
<text x="66.7" y="162.4">MGTXTXN3_116</text>
<text x="138.4" y="167.9">MGTREFCLK0P_117</text>
<text x="140.7" y="166.5">MGTXRXN3_117</text>
<text x="140.8" y="165.2">MGTXRXP3_117</text>
<text x="140.8" y="163.8">MGTXTXN3_117</text>
<text x="140.8" y="162.4">MGTXTXP3_117</text>
<text x="200.1" y="166.5">MGTREFCLK0N_118</text>
<text x="200.1" y="165.2">MGTREFCLK0P_118</text>
<text x="200.1" y="167.9">MGTREFCLK1P_118</text>
<text x="202.4" y="163.8">MGTXRXN3_118</text>
<text x="202.5" y="162.4">MGTXRXP3_118</text>
<text x="64.3" y="170.6">MGTREFCLK1N_116</text>
<text x="64.3" y="169.3">MGTREFCLK1P_116</text>
<text x="138.3" y="169.3">MGTREFCLK0N_117</text>
<text x="138.3" y="172">MGTREFCLK1N_117</text>
<text x="138.4" y="170.6">MGTREFCLK1P_117</text>
<text x="200.1" y="169.3">MGTREFCLK1N_118</text>
</g>
<text font-size="1.2" fill="#00f" x="68.7" y="74">PLL</text>
<g font-size="1">
<text x="28.8" y="1">5</text>
<text x="83.7" y="1">4</text>
<text x="138.5" y="1">3</text>
<text x="193.4" y="1">2</text>
<text x="248.2" y="1">1</text>
<text x=".3" y="27.9">D</text>
<text x="276" y="27.9">D</text>
<text x=".3" y="79.4">C</text>
<text x="276" y="79.4">C</text>
<text x=".3" y="130.8">B</text>
<text x="276" y="130.8">B</text>
<text x=".3" y="182.2">A</text>
<text x="276" y="182.2">A</text>
<text x="28.8" y="208.1">5</text>
<text x="83.7" y="208.1">4</text>
<text x="138.5" y="208.1">3</text>
<text x="193.4" y="208.1">2</text>
<text x="248.2" y="208.1">1</text>
</g>
<g font-size=".9" fill="#00f">
<text x="65" y="69.7">OE</text>
<text x="73.2" y="69.7">VDD</text>
<text x="64.9" y="75.1">NC</text>
<text x="72.6" y="74.4">CLKn</text>
<text x="64.9" y="79.8">GND</text>
<text x="72.4" y="79.8">CLKp</text>
</g>
</svg>
